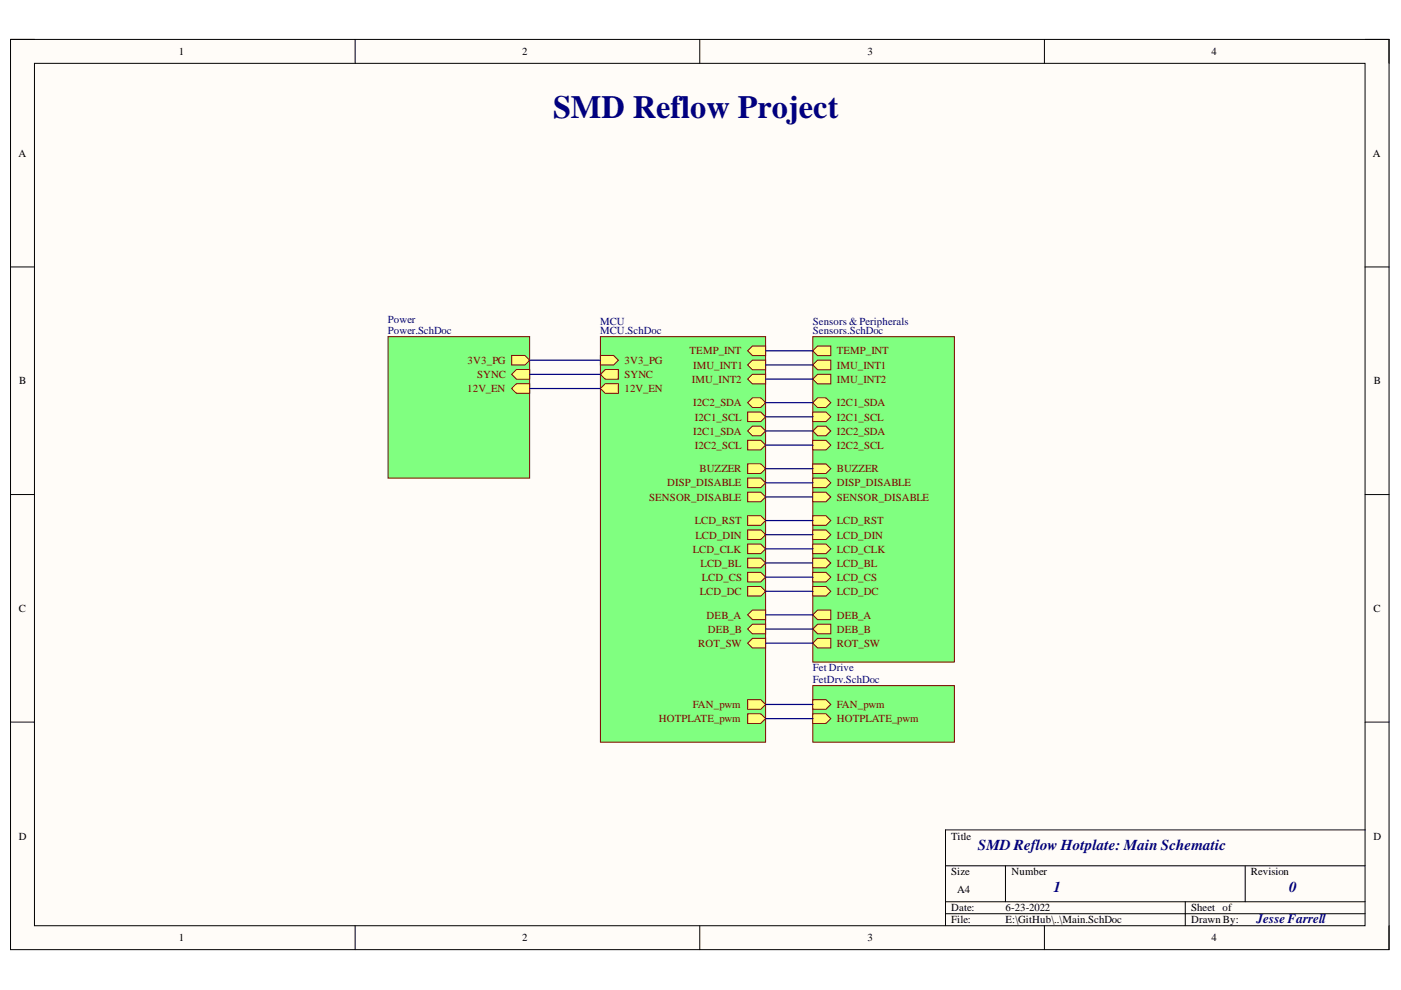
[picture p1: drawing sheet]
<svg xmlns="http://www.w3.org/2000/svg" width="297mm" height="210mm" viewBox="0 0 297 210" stroke-linecap="round" stroke-linejoin="round" font-family="sans-serif">
<path d="M2.2 8.4h292.3v192.9h-292.3z" fill-rule="evenodd" fill="#fffcf8"/>
<path d="M2.2 8.4h292.3v192.9h-292.3z" fill="none" stroke="#000" stroke-width=".21"/>
<path d="M7.3 13.4h282.1v182.9h-282.1z" fill-rule="evenodd" fill="#fffcf8"/>
<g fill="none" stroke="#000" stroke-width=".21">
<path d="M2.2 8.4h5.1M7.3 13.4h282.1v182.9h-282.1zM75.3 8.4v5M148.4 8.4v5M221.4 8.4v5M289.4 8.4h5.1v5M2.2 56.6h5.1M289.4 56.6h5.1M2.2 104.9h5.1M289.4 104.9h5.1M2.2 153.1h5.1M289.4 153.1h5.1"/>
<path d="M289.4 176h-88.9v20.3M75.3 196.3v5M148.4 196.3v5M200.5 183.6h88.9M200.5 191.2h88.9M200.5 193.7h88.9M213.2 183.6v7.6M221.4 196.3v5M251.3 191.2v5.1M264 183.6v7.6M294.5 196.3v5"/>
</g>
<path d="M82.3 71.4h30v30h-30z" fill-rule="evenodd" fill="#80ff80"/>
<path d="M82.3 71.4h30v30h-30z" fill="none" stroke="#800000" stroke-width=".21"/>
<path d="M108.5 75.4h2.8l1 1-1 1h-2.8z" fill-rule="evenodd" fill="#ffff80"/>
<path d="M108.5 75.4h2.8l1 1-1 1h-2.8z" fill="none" stroke="#800000" stroke-width=".21"/>
<path d="M109.5 78.4h2.8v2h-2.8l-1-1z" fill-rule="evenodd" fill="#ffff80"/>
<path d="M109.5 78.4h2.8v2h-2.8l-1-1z" fill="none" stroke="#800000" stroke-width=".21"/>
<path d="M108.5 82.4l1-1h2.8v2h-2.8z" fill-rule="evenodd" fill="#ffff80"/>
<path d="M108.5 82.4l1-1h2.8v2h-2.8z" fill="none" stroke="#800000" stroke-width=".21"/>
<path d="M127.3 71.4h35v86h-35z" fill-rule="evenodd" fill="#80ff80"/>
<path d="M127.3 71.4h35v86h-35z" fill="none" stroke="#800000" stroke-width=".21"/>
<path d="M127.3 79.4l1-1h2.8v2h-2.8z" fill-rule="evenodd" fill="#ffff80"/>
<path d="M127.3 79.4l1-1h2.8v2h-2.8z" fill="none" stroke="#800000" stroke-width=".21"/>
<path d="M158.5 98.4h2.8l1 1-1 1h-2.8z" fill-rule="evenodd" fill="#ffff80"/>
<path d="M158.5 98.4h2.8l1 1-1 1h-2.8z" fill="none" stroke="#800000" stroke-width=".21"/>
<path d="M127.3 82.4l1-1h2.8v2h-2.8z" fill-rule="evenodd" fill="#ffff80"/>
<path d="M127.3 82.4l1-1h2.8v2h-2.8z" fill="none" stroke="#800000" stroke-width=".21"/>
<path d="M127.3 75.4h2.8l1 1-1 1h-2.8z" fill-rule="evenodd" fill="#ffff80"/>
<path d="M127.3 75.4h2.8l1 1-1 1h-2.8z" fill="none" stroke="#800000" stroke-width=".21"/>
<path d="M159.5 73.4h2.8v2h-2.8l-1-1z" fill-rule="evenodd" fill="#ffff80"/>
<path d="M159.5 73.4h2.8v2h-2.8l-1-1z" fill="none" stroke="#800000" stroke-width=".21"/>
<path d="M158.5 115.4h2.8l1 1-1 1h-2.8z" fill-rule="evenodd" fill="#ffff80"/>
<path d="M158.5 115.4h2.8l1 1-1 1h-2.8z" fill="none" stroke="#800000" stroke-width=".21"/>
<path d="M158.5 121.4h2.8l1 1-1 1h-2.8z" fill-rule="evenodd" fill="#ffff80"/>
<path d="M158.5 121.4h2.8l1 1-1 1h-2.8z" fill="none" stroke="#800000" stroke-width=".21"/>
<path d="M158.5 112.4h2.8l1 1-1 1h-2.8z" fill-rule="evenodd" fill="#ffff80"/>
<path d="M158.5 112.4h2.8l1 1-1 1h-2.8z" fill="none" stroke="#800000" stroke-width=".21"/>
<path d="M158.5 77.4l1-1h2.8v2h-2.8z" fill-rule="evenodd" fill="#ffff80"/>
<path d="M158.5 77.4l1-1h2.8v2h-2.8z" fill="none" stroke="#800000" stroke-width=".21"/>
<path d="M158.5 118.4h2.8l1 1-1 1h-2.8z" fill-rule="evenodd" fill="#ffff80"/>
<path d="M158.5 118.4h2.8l1 1-1 1h-2.8z" fill="none" stroke="#800000" stroke-width=".21"/>
<path d="M158.5 109.4h2.8l1 1-1 1h-2.8z" fill-rule="evenodd" fill="#ffff80"/>
<path d="M158.5 109.4h2.8l1 1-1 1h-2.8z" fill="none" stroke="#800000" stroke-width=".21"/>
<path d="M158.5 124.4h2.8l1 1-1 1h-2.8z" fill-rule="evenodd" fill="#ffff80"/>
<path d="M158.5 124.4h2.8l1 1-1 1h-2.8z" fill="none" stroke="#800000" stroke-width=".21"/>
<path d="M159.5 135.3h2.8v2.1h-2.8l-1-1z" fill-rule="evenodd" fill="#ffff80"/>
<path d="M159.5 135.3h2.8v2.1h-2.8l-1-1z" fill="none" stroke="#800000" stroke-width=".21"/>
<path d="M158.5 130.4l1-1h2.8v2h-2.8z" fill-rule="evenodd" fill="#ffff80"/>
<path d="M158.5 130.4l1-1h2.8v2h-2.8z" fill="none" stroke="#800000" stroke-width=".21"/>
<path d="M158.5 133.4l1-1h2.8v2h-2.8z" fill-rule="evenodd" fill="#ffff80"/>
<path d="M158.5 133.4l1-1h2.8v2h-2.8z" fill="none" stroke="#800000" stroke-width=".21"/>
<path d="M158.5 148.3h2.8l1 1.1-1 1h-2.8z" fill-rule="evenodd" fill="#ffff80"/>
<path d="M158.5 148.3h2.8l1 1.1-1 1h-2.8z" fill="none" stroke="#800000" stroke-width=".21"/>
<path d="M158.5 151.3h2.8l1 1.1-1 1h-2.8z" fill-rule="evenodd" fill="#ffff80"/>
<path d="M158.5 151.3h2.8l1 1.1-1 1h-2.8z" fill="none" stroke="#800000" stroke-width=".21"/>
<path d="M158.5 80.4l1-1h2.8v2h-2.8z" fill-rule="evenodd" fill="#ffff80"/>
<path d="M158.5 80.4l1-1h2.8v2h-2.8z" fill="none" stroke="#800000" stroke-width=".21"/>
<path d="M158.5 87.4h2.8l1 1-1 1h-2.8z" fill-rule="evenodd" fill="#ffff80"/>
<path d="M158.5 87.4h2.8l1 1-1 1h-2.8z" fill="none" stroke="#800000" stroke-width=".21"/>
<path d="M158.5 85.4l1-1h1.8l1 1-1 1h-1.8z" fill-rule="evenodd" fill="#ffff80"/>
<path d="M158.5 85.4l1-1h1.8l1 1-1 1h-1.8z" fill="none" stroke="#800000" stroke-width=".21"/>
<path d="M158.5 101.4h2.8l1 1-1 1h-2.8z" fill-rule="evenodd" fill="#ffff80"/>
<path d="M158.5 101.4h2.8l1 1-1 1h-2.8z" fill="none" stroke="#800000" stroke-width=".21"/>
<path d="M158.5 93.4h2.8l1 1-1 1h-2.8z" fill-rule="evenodd" fill="#ffff80"/>
<path d="M158.5 93.4h2.8l1 1-1 1h-2.8z" fill="none" stroke="#800000" stroke-width=".21"/>
<path d="M158.5 104.4h2.8l1 1-1 1h-2.8z" fill-rule="evenodd" fill="#ffff80"/>
<path d="M158.5 104.4h2.8l1 1-1 1h-2.8z" fill="none" stroke="#800000" stroke-width=".21"/>
<path d="M159.5 90.4h1.8l1 1-1 1h-1.8l-1-1z" fill-rule="evenodd" fill="#ffff80"/>
<path d="M159.5 90.4h1.8l1 1-1 1h-1.8l-1-1z" fill="none" stroke="#800000" stroke-width=".21"/>
<path d="M172.3 71.4h30v69h-30z" fill-rule="evenodd" fill="#80ff80"/>
<path d="M172.3 71.4h30v69h-30z" fill="none" stroke="#800000" stroke-width=".21"/>
<path d="M172.3 98.4h2.8l1 1-1 1h-2.8z" fill-rule="evenodd" fill="#ffff80"/>
<path d="M172.3 98.4h2.8l1 1-1 1h-2.8z" fill="none" stroke="#800000" stroke-width=".21"/>
<path d="M173.3 73.4h2.8v2h-2.8l-1-1z" fill-rule="evenodd" fill="#ffff80"/>
<path d="M173.3 73.4h2.8v2h-2.8l-1-1z" fill="none" stroke="#800000" stroke-width=".21"/>
<path d="M172.3 109.4h2.8l1 1-1 1h-2.8z" fill-rule="evenodd" fill="#ffff80"/>
<path d="M172.3 109.4h2.8l1 1-1 1h-2.8z" fill="none" stroke="#800000" stroke-width=".21"/>
<path d="M172.3 112.4h2.8l1 1-1 1h-2.8z" fill-rule="evenodd" fill="#ffff80"/>
<path d="M172.3 112.4h2.8l1 1-1 1h-2.8z" fill="none" stroke="#800000" stroke-width=".21"/>
<path d="M172.3 115.4h2.8l1 1-1 1h-2.8z" fill-rule="evenodd" fill="#ffff80"/>
<path d="M172.3 115.4h2.8l1 1-1 1h-2.8z" fill="none" stroke="#800000" stroke-width=".21"/>
<path d="M172.3 118.4h2.8l1 1-1 1h-2.8z" fill-rule="evenodd" fill="#ffff80"/>
<path d="M172.3 118.4h2.8l1 1-1 1h-2.8z" fill="none" stroke="#800000" stroke-width=".21"/>
<path d="M172.3 121.4h2.8l1 1-1 1h-2.8z" fill-rule="evenodd" fill="#ffff80"/>
<path d="M172.3 121.4h2.8l1 1-1 1h-2.8z" fill="none" stroke="#800000" stroke-width=".21"/>
<path d="M172.3 124.4h2.8l1 1-1 1h-2.8z" fill-rule="evenodd" fill="#ffff80"/>
<path d="M172.3 124.4h2.8l1 1-1 1h-2.8z" fill="none" stroke="#800000" stroke-width=".21"/>
<path d="M172.3 130.4l1-1h2.8v2h-2.8z" fill-rule="evenodd" fill="#ffff80"/>
<path d="M172.3 130.4l1-1h2.8v2h-2.8z" fill="none" stroke="#800000" stroke-width=".21"/>
<path d="M172.3 133.4l1-1h2.8v2h-2.8z" fill-rule="evenodd" fill="#ffff80"/>
<path d="M172.3 133.4l1-1h2.8v2h-2.8z" fill="none" stroke="#800000" stroke-width=".21"/>
<path d="M172.3 136.4l1-1h2.8v2h-2.8z" fill-rule="evenodd" fill="#ffff80"/>
<path d="M172.3 136.4l1-1h2.8v2h-2.8z" fill="none" stroke="#800000" stroke-width=".21"/>
<path d="M172.3 80.4l1-1h2.8v2h-2.8z" fill-rule="evenodd" fill="#ffff80"/>
<path d="M172.3 80.4l1-1h2.8v2h-2.8z" fill="none" stroke="#800000" stroke-width=".21"/>
<path d="M172.3 77.4l1-1h2.8v2h-2.8z" fill-rule="evenodd" fill="#ffff80"/>
<path d="M172.3 77.4l1-1h2.8v2h-2.8z" fill="none" stroke="#800000" stroke-width=".21"/>
<path d="M172.3 101.4h2.8l1 1-1 1h-2.8z" fill-rule="evenodd" fill="#ffff80"/>
<path d="M172.3 101.4h2.8l1 1-1 1h-2.8z" fill="none" stroke="#800000" stroke-width=".21"/>
<path d="M172.3 91.4l1-1h1.8l1 1-1 1h-1.8z" fill-rule="evenodd" fill="#ffff80"/>
<path d="M172.3 91.4l1-1h1.8l1 1-1 1h-1.8z" fill="none" stroke="#800000" stroke-width=".21"/>
<path d="M172.3 104.4h2.8l1 1-1 1h-2.8z" fill-rule="evenodd" fill="#ffff80"/>
<path d="M172.3 104.4h2.8l1 1-1 1h-2.8z" fill="none" stroke="#800000" stroke-width=".21"/>
<path d="M172.3 93.4h2.8l1 1-1 1h-2.8z" fill-rule="evenodd" fill="#ffff80"/>
<path d="M172.3 93.4h2.8l1 1-1 1h-2.8z" fill="none" stroke="#800000" stroke-width=".21"/>
<path d="M172.3 85.4l1-1h1.8l1 1-1 1h-1.8z" fill-rule="evenodd" fill="#ffff80"/>
<path d="M172.3 85.4l1-1h1.8l1 1-1 1h-1.8z" fill="none" stroke="#800000" stroke-width=".21"/>
<path d="M172.3 87.4h2.8l1 1-1 1h-2.8z" fill-rule="evenodd" fill="#ffff80"/>
<path d="M172.3 87.4h2.8l1 1-1 1h-2.8z" fill="none" stroke="#800000" stroke-width=".21"/>
<path d="M172.3 145.4h30v12h-30z" fill-rule="evenodd" fill="#80ff80"/>
<path d="M172.3 145.4h30v12h-30z" fill="none" stroke="#800000" stroke-width=".21"/>
<path d="M172.3 148.3h2.8l1 1.1-1 1h-2.8z" fill-rule="evenodd" fill="#ffff80"/>
<path d="M172.3 148.3h2.8l1 1.1-1 1h-2.8z" fill="none" stroke="#800000" stroke-width=".21"/>
<path d="M172.3 151.3h2.8l1 1.1-1 1h-2.8z" fill-rule="evenodd" fill="#ffff80"/>
<path d="M172.3 151.3h2.8l1 1.1-1 1h-2.8z" fill="none" stroke="#800000" stroke-width=".21"/>
<g fill="none" stroke="#000080" stroke-width=".25">
<path d="M112.3 76.4h15M112.3 79.4h15M162.3 74.4h10M162.3 77.4h10M112.3 82.4h15M162.3 80.4h10M162.3 85.4h10M162.3 88.4h10M162.3 91.4h10M162.3 94.4h10M162.3 99.4h10M162.3 102.4h10"/>
<path d="M162.3 105.4h10M162.3 110.4h10M162.3 113.4h10M162.3 116.4h10M162.3 119.4h10M162.3 122.4h10M162.3 125.4h10M162.3 130.4h10M162.3 133.4h10M162.3 136.4h10M162.3 149.4h10M162.3 152.4h10"/>
</g>
<text font-size="6.8" fill="#000080" x="117.3" y="24.9">SMD Reflow Project</text>
<g font-size="3.2" fill="#000080">
<text x="207.3" y="180.1">SMDReflow Hotplate: Main Schematic</text>
<text x="223.3" y="189.2">1</text>
<text x="273.3" y="189.2">0</text>
</g>
<text font-size="2.8" fill="#000080" x="266.4" y="195.7">JesseFarrell</text>
<g font-size="2.3">
<text x="37.9" y="11.7">1</text>
<text x="110.7" y="11.7">2</text>
<text x="183.9" y="11.7">3</text>
<text x="256.8" y="11.7">4</text>
<text x="3.9" y="33.3">A</text>
<text x="291.1" y="33.3">A</text>
<text x="4.1" y="81.5">B</text>
<text x="291.3" y="81.5">B</text>
<text x="4" y="129.8">C</text>
<text x="291.2" y="129.8">C</text>
<text x="4" y="178">D</text>
<text x="201.7" y="178">Title</text>
<text x="291.2" y="178">D</text>
<text x="201.7" y="185.6">Size</text>
<text x="214.5" y="185.6">Number</text>
<text x="265.2" y="185.6">Revision</text>
<text x="203" y="189.4">A4</text>
<text x="201.7" y="193.2">Date:</text>
<text x="201.7" y="195.8">File:</text>
<text x="213.2" y="193.2">6-23-2022</text>
<text x="213.2" y="195.8">E:\GitHub\..\Main.SchDoc</text>
<text x="252.5" y="193.2">Sheet of</text>
<text x="252.5" y="195.8">Drawn By:</text>
<text x="37.9" y="199.6">1</text>
<text x="110.7" y="199.6">2</text>
<text x="183.9" y="199.6">3</text>
<text x="256.8" y="199.6">4</text>
</g>
<g font-size="2.3" fill="#000080">
<text x="82.2" y="68.4">Power</text>
<text x="82.2" y="70.9">Power.SchDoc</text>
<text x="127.2" y="68.9">MCU</text>
<text x="127.2" y="70.9">MCU.SchDoc</text>
<text x="172.3" y="68.9">Sensors &amp; Peripherals</text>
<text x="172.3" y="70.9">Sensors.SchDoc</text>
<text x="172.3" y="142.3">Fet Drive</text>
<text x="172.3" y="144.9">FetDrv.SchDoc</text>
</g>
<g font-size="2.3" fill="#800000">
<text x="99.1" y="77.2">3V3_PG</text>
<text x="132.4" y="77.2">3V3_PG</text>
<text x="146.2" y="75.1">TEMP_INT</text>
<text x="177.4" y="75.1">TEMP_INT</text>
<text x="99.1" y="83.2">12V_EN</text>
<text x="101.2" y="80.1">SYNC</text>
<text x="132.4" y="80.1">SYNC</text>
<text x="132.4" y="83.2">12V_EN</text>
<text x="146.7" y="81.1">IMU_INT2</text>
<text x="146.9" y="78.2">IMU_INT1</text>
<text x="177.4" y="81.1">IMU_INT2</text>
<text x="177.4" y="78.2">IMU_INT1</text>
<text x="146.9" y="86.1">I2C2_SDA</text>
<text x="147.3" y="89.2">I2C1_SCL</text>
<text x="177.4" y="86.1">I2C1_SDA</text>
<text x="177.4" y="89.2">I2C1_SCL</text>
<text x="146.9" y="92.1">I2C1_SDA</text>
<text x="147.3" y="95.2">I2C2_SCL</text>
<text x="177.4" y="92.1">I2C2_SDA</text>
<text x="177.4" y="95.2">I2C2_SCL</text>
<text x="148.3" y="100.2">BUZZER</text>
<text x="177.4" y="100.2">BUZZER</text>
<text x="137.6" y="106.2">SENSOR_DISABLE</text>
<text x="141.4" y="103.1">DISP_DISABLE</text>
<text x="177.4" y="103.1">DISP_DISABLE</text>
<text x="177.4" y="106.2">SENSOR_DISABLE</text>
<text x="147.3" y="111.2">LCD_RST</text>
<text x="177.4" y="111.2">LCD_RST</text>
<text x="146.9" y="117.2">LCD_CLK</text>
<text x="147.5" y="114.2">LCD_DIN</text>
<text x="177.4" y="114.2">LCD_DIN</text>
<text x="177.4" y="117.2">LCD_CLK</text>
<text x="148.6" y="120.2">LCD_BL</text>
<text x="148.8" y="123.2">LCD_CS</text>
<text x="177.4" y="120.2">LCD_BL</text>
<text x="177.4" y="123.2">LCD_CS</text>
<text x="148.4" y="126.1">LCD_DC</text>
<text x="149.8" y="131.2">DEB_A</text>
<text x="177.4" y="126.1">LCD_DC</text>
<text x="177.4" y="131.2">DEB_A</text>
<text x="148" y="137.2">ROT_SW</text>
<text x="150.1" y="134.1">DEB_B</text>
<text x="177.4" y="134.1">DEB_B</text>
<text x="177.4" y="137.2">ROT_SW</text>
<text x="139.7" y="153.2">HOTPLATE_pwm</text>
<text x="146.9" y="150.1">FAN_pwm</text>
<text x="177.4" y="150.1">FAN_pwm</text>
<text x="177.4" y="153.2">HOTPLATE_pwm</text>
</g>
</svg>
